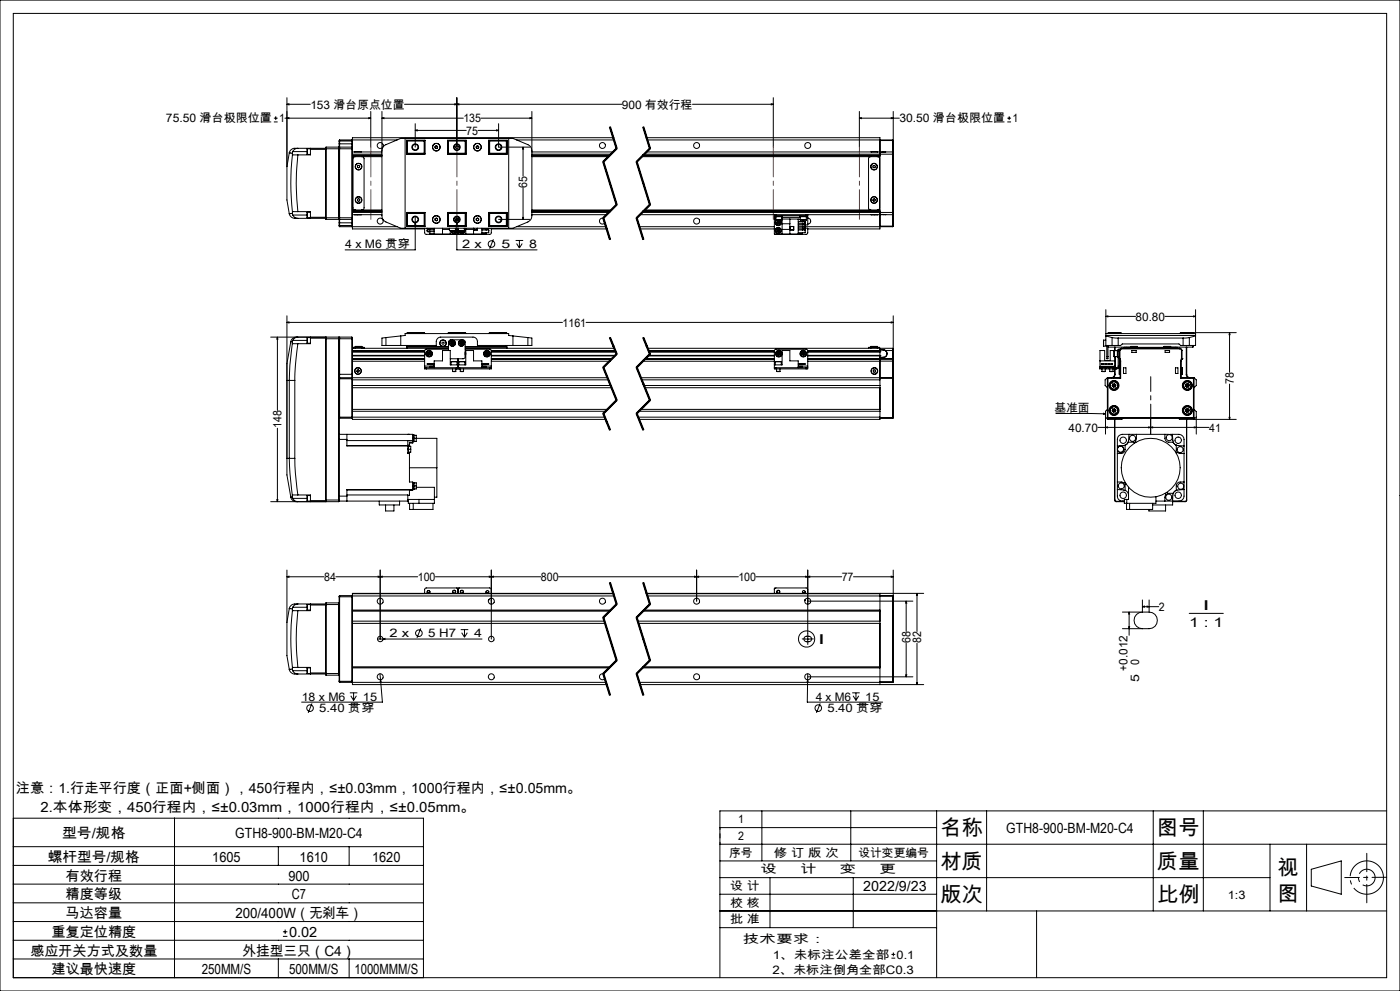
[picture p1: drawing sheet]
<svg xmlns="http://www.w3.org/2000/svg" width="420mm" height="297mm" viewBox="0 0 420 297" stroke-linecap="round" stroke-linejoin="round" font-family="sans-serif">
<g fill="none" stroke="#000" stroke-width=".3">
<path d="M0 0h420v297h-420zM4 4h412v289h-412zM82.2 36.5h1.1M82.2 35.4h1.1M82.7 34.9v1.1M85.5 35.4h25.7M86.1 31.3l.6-.2v.3zM86.1 29.3v20.6M86.1 31.3h7M86.1 35.4l.6-.1v.3zM110.6 35.3l.6 .1-.6 .2zM111.2 33.4v10.7"/>
<path d="M114.6 35.4l.6-.1v.3zM114.6 33.4v31.6l.3 .8 .9 .7 4.4 1.9h33.7l4.5-1.9 .6-.4 .4-.7 .2-.7v-31.3M114.6 35.4h24.4M121.4 31.3h65.1M124.6 39.1l.6-.2v.3zM124.6 37.1v7M124.6 39.1h15.3M136.5 31.1l.6 .2-.6 .1zM137.1 31.3l.6-.2v.3zM137.1 29.3v14.8M143.4 39.1h6.2M144.3 35.4h15.3"/>
<path d="M149 38.9l.6 .2-.6 .1zM149.6 37.1v7h9.3M159 35.3l.6 .1-.6 .2zM182.8 38.1l2 6.5M183 38.1l2 6.4-4 4 4 12.8-4 4 2 6.5M183.2 38l1 3.2M192.8 38.1l2 6.5M193 38.1l2 6.4-4 4 4 12.8-4 4 2 6.5M193.2 38l2 6.4M207.8 31.3h24.2M231.4 31.1l.6 .2-.6 .1zM232 29.3v14.8"/>
<path d="M257.8 35.4l.6-.1v.3zM257.8 35.4h12M257.8 33.4v10.7M267.4 35.3l.6 .1-.6 .2zM268 33.4v12.3M302.2 36.5h1.1M302.2 35.4h1.1M302.8 34.9v1.1M86.1 49.9v10l.7 4.2M86.8 45.8h.1M86.8 45.8l.9 .1M86.8 45.8l-.7 4.1"/>
<path d="M87.7 45.9v.5M87.7 46.4a75 75 0 0 0 0 17.1M87.7 46.4h1.7M87.8 45.4l-.1 .5M87.8 45.4h4.3M89.4 44.4h-.3a1.84 1.84 0 0 0-2.3 1.4M89.4 46.4a73.4 73.4 0 0 0 0 17M89.4 44.4a1.66 1.66 0 0 0-1.6 1M89.4 44.4h8.3M92.2 44.6h.1M92.1 45.4l.1 .9M92.1 44.7v.7"/>
<path d="M92.2 45.4v.9M92.2 44.6v.8M92.2 44.6h.9M92.2 46.3h.9M93.1 44.4v.4M93.1 44.8v1.6h-3.7M93.1 44.8h4.6M97.7 44.8v20.3M97.7 44.6h8M97.8 44.1l-.1 .7M97.8 44.1v21.7M97.8 44.1h3.8"/>
<path d="M101.6 44.1v21.7M101.6 44.1l.1 .1M101.7 44.2v21.5M101.7 43.1v1.1M101.7 42.3h4M101.7 43.1h4M101.9 44.1v21.7M101.9 41.9v2.2M101.9 44.1h3.7M101.9 41.9l-.2 1.2M101.9 41.9h3.7M101.9 44.1l-.2 .2"/>
<path d="M105.6 44.1v21.7M105.6 41.9v2.2M105.6 44.1l.1 .2M105.6 41.9l.1 .2M105.7 44.3v.3M105.7 44.6v20.7M105.7 47h8.9M105.7 45.5h8.9M105.7 46.6h8.9M105.7 41.9h13.4M105.7 46.2h8.9M106.4 45.5h.1"/>
<path d="M106.4 45.5h1.9M106.6 47l-.5 .1-.2 .4v14.9l.2 .4 .5 .1M107.2 49.7l.4-.1 .3 .2v.4l-.4 .1-.3-.2zM107.3 59.7l.4-.2 .2 .3-.1 .4-.3 .1-.3-.3zM108.4 45.5h.1M108.5 47l.5 .1 .2 .4v14.9l-.2 .4-.5 .1M114.6 45.2l.3-1.1 .5-.6 4.8-2h33.7l4.8 2 .5 .6 .4 1.1M121.5 41.5v26.9M122 45.5h.1M122 42h5.5v4.2h-5.5zM122.1 42.3v3.9M122.1 42.3h5.1"/>
<path d="M122.2 42.1v4M122.2 42.1h5.3M122.2 42.1l-.1 .2M122.2 46.1h5.3M127.2 42.3l.2-.2v4l-.2-.2M127.2 45.9h-5.1l.1 .2M127.2 42.3v3.6M130.6 44.3l.3 .2M130.6 43.9v.4M130.9 43.7l.3 .2M130.9 43.7l-.3 .2M131.2 44.3l-.3 .2"/>
<path d="M131.2 43.9v.4M134.3 42h5.5v4.2h-5.5zM134.3 42.1h5.5M134.3 46.1h5.5M134.5 42.3v3.6M134.5 42.3l-.1-.2v4l.1-.2M134.5 42.3h5.1M134.5 45.9h5.1M139.6 42.3l.1-.2v4l-.1-.2M139.6 42.3v3.6M142.9 44.3l.3 .2M142.9 43.9v.4"/>
<path d="M143.2 43.7l.4 .2M143.2 43.7l-.3 .2M143.6 44.3l-.4 .2M143.6 43.9v.4M146.6 42h5.6v4.2h-5.6zM146.6 42.1h5.3M146.6 46.1h5.3M146.9 42.3v3.6M146.9 42.3l-.2-.2v4l.2-.2M146.9 42.3h5.1M146.9 45.9h5.1l-.1 .2M151.9 42.1v4"/>
<path d="M151.9 42.1l.1 .2M152 42.3v3.9M152 45.5h.2M152.6 41.5v26.9M155 41.9h29.2M156.9 44.1l.2 .6h-.3zM156.9 44.1v8.7M156.9 56.3v9.5M159.6 47h23M159.6 45.5h24.3M159.6 46.6h23.2M159.6 46.2h23.7"/>
<path d="M159.6 46.6h23.3M180.8 48.6l4 12.8M181.2 48.4l4 12.9M184 41.3h-78.3v3M184.2 41.2l1 3.2zM184.9 44.4l-4 4M185.1 44.6l-4 4M190.8 48.6l4 12.8M191.2 48.4l4 12.9M192.5 47h71.5M192.9 46.6h71.1M193.3 46.2h74.5"/>
<path d="M194 41.3h70v4.9M194 45.5h71M194.2 41.9h73.6M194.9 44.4l-4 4M195.1 44.6l-4 4M261.2 47l-.5 .1-.1 .4v14.9l.1 .4 .5 .1M261.3 45.5h2M261.9 49.7l.4-.1 .3 .2-.1 .4-.3 .1-.3-.2zM262 59.7l.4-.1 .2 .3-.1 .4h-.4l-.3-.3zM263.2 47l.5 .1 .2 .4v14.9l-.2 .4-.5 .1M264 46.2v17.5M264 42.1h3.8"/>
<path d="M265 45.6h-1v.6M265 45.5h.7M265 45.5v.1M265.7 45.5l-.7 .1M265.7 45.5h2.1M267.8 46.2h.2M267.8 45.5v.7M267.8 45.5l.2 .2M267.8 41.9v.2M267.8 42.1v3.4M267.8 46.2v17.5M268 45.7v.5"/>
<path d="M268 46.2v17.5M86.8 64.1a2.16 2.16 0 0 0 2.6 1.3M86.8 64.1h.1M87.7 64l.1 .4M87.7 64l-.9 .1M87.7 63.5v.5M87.8 64.4v.1a1.71 1.71 0 0 0 1.6 .9M87.8 64.4h4.3M89.4 63.4l-1.7 .1M89.4 63.4h3.7v1.7M89.4 65.4h8.3M92.1 64.4l.1 .9"/>
<path d="M92.2 63.6l-.1 .8M92.2 64.4v.9M92.2 63.6v.8M92.2 63.6h.9M92.2 65.3h.9M93.1 65.1v.3M93.1 65.1h4.6M97.7 65.1v.3M97.7 65.4l.1 .4M97.7 65.3h8M97.8 65.8h3.8M101.7 65.7v1.1"/>
<path d="M101.7 66.8l.2 1.1M101.7 65.7l-.1 .1M101.7 67.5h4M101.7 65.6l.2 .2M101.7 66.8h4M101.9 65.8v2.1M101.9 65.8h3.7M101.9 67.9h3.7M105.6 65.8v2.1M105.7 65.3v.3M105.7 65.6v3h21.7M105.7 62.9h8.9"/>
<path d="M105.7 63.2h8.9M105.7 64.3h8.9M105.7 67.9h13.4M105.7 63.7h8.9M105.7 63.3h8.9M105.7 65.6l-.1 .2M105.7 67.8l-.1 .1M106.4 64.3v.1M106.4 64.4h1.9M108.3 64.4h.1M122 64.3h.1M122 63.7h5.5v4.2h-5.5z"/>
<path d="M122.1 63.7v3.9M122.1 67.6h5.1M122.1 67.6l.1 .2M122.2 63.8v4M122.2 67.8h5.3M122.2 63.8l-.1 .1h5.1M122.2 63.8h5.3M124.6 66.6l.1 .6h-.3zM124.6 64.9v10h-21.1M127.2 63.9l.2-.1v4l-.2-.2M127.2 63.9v3.7M127.4 68.4v1.5l.4 .3h19.2l.4-.4v-1.4"/>
<path d="M128.2 68.9a.41 .41 0 0 1 .4-.3 .41 .41 0 0 1 .3 .3M128.2 68.4v.2h2M128.2 68.9v.5h2M128.2 68.9h2M128.3 69.4h.5M129 68.6v.3M129 69.4v.7h1.2M130.2 68.4v1.8M130.6 66l.3 .1M130.6 65.6v.4M130.9 65.4l.3 .2M130.9 65.4l-.3 .2"/>
<path d="M131.2 66l-.3 .1M131.2 65.6v.4M132.8 68.4v1.8M132.8 68.8h2M134.3 63.7h5.5v4.2h-5.5zM134.3 67.8h5.5M134.3 63.8h5.5M134.5 63.9v3.7M134.5 67.8v.1M134.5 63.9l-.1-.1v4l.1-.2M134.5 63.9h5.1M134.5 67.6h5.1"/>
<path d="M134.8 69.1h.1M134.8 69.1h1.8M134.8 68.4v.7M135.1 69.1v1.1M135.2 67.8v.1M135.8 69.1l.1 .3M135.9 69.4l.4 .2M136.2 69.1l-.3 .3M136.2 69.1l.1 .5M136.3 69.1l.4 .1M136.6 69.1h-1.7M136.6 68.4v.7"/>
<path d="M136.6 68.9l.1 .3M136.7 65.9h.2zM136.7 69.2l-.4 .4M136.8 68.4a.86 .86 0 0 1-.2 1.4 .86 .86 0 0 1-1.2-.7M136.8 66.1l-.1-.1 .2 .2M136.8 68.4a.9 .9 0 0 1-.2 1.5 .9 .9 0 0 1-1.3-.8M136.9 65.9h.1M136.9 65.4v.5M136.9 65.6h.5M137.1 66.6l.1 .6h-.3zM137.1 64.9v10h24M137.2 70.2h-.3"/>
<path d="M137.4 65.5v.5M137.4 68.4v1.8M137.5 69.1h.1M137.5 69.1h1.8M137.5 68.4v.7M137.7 70.2h.2M137.7 69.1l.1 .5M137.7 69.1l.2 .5M138.1 69.1v.3M138.1 69.4l.5 .2M138.5 69.1l-.4 .3M138.6 69.1v.5"/>
<path d="M138.6 69.1l.4 .2M138.9 67.8v.1M139 69.1v.2M139 69.3l-.4 .3M139.3 69.1h.1M139.3 68.5a.91 .91 0 0 1-.2 1.3 .91 .91 0 0 1-1.3-.2M139.3 68.6a.88 .88 0 0 1-.3 1.2 .88 .88 0 0 1-1.1-.2M139.3 68.4v.7M139.6 63.9l.1-.1v4.1M139.6 63.9v3.7M139.6 67.8v.1M139.6 67.6l.1 .2"/>
<path d="M139.7 68.4v1.8M139.7 68.8h2.4M142.1 68.4v1.8M142.1 68.4v.5h1.1v-.5M142.2 68.4v.5M142.9 66l.3 .1M142.9 65.6v.4M143.2 65.4l.4 .2M143.2 65.4l-.3 .2M143.6 66l-.4 .1M143.6 65.6v.4M144.6 68.4v1.8"/>
<path d="M144.6 68.9h2M145.8 68.6v.3a.41 .41 0 0 1 .4-.3 .41 .41 0 0 1 .4 .3M145.8 69.7v.4h-1.2M146.6 69v.2M146.6 63.7h5.6v4.2h-5.6zM146.6 68.4v.2h-2M146.6 68.9v.8h-2M146.6 67.8h5.3M146.6 63.8h5.3M146.9 63.9v3.7M146.9 63.9l-.2-.1v4l.2-.2M146.9 67.6h5.1"/>
<path d="M147.4 68.6h34.6M148 71.7l-1.1 2.8M149.6 65.8h9.3M151.9 63.8v4M151.9 63.8l.1 .1h-5.1M152 63.7v3.9M152 64.3h.2M152 67.6l-.1 .2M154.7 72.1h2.3M155 73l.8 1.3M155 67.9h26.8M155.8 72.1v2.2"/>
<path d="M156.7 73l-.9 1.3M156.8 65.2h.3l-.2 .6zM159.6 62.9h23.8M159.6 63.2h23.5M159.6 64.3h22.4M159.6 63.7h23.1M159.6 63.3h23.4M180.8 65.4l2 6.4M181 65.4a.89 .89 0 0 0-1.1 1.1 .89 .89 0 0 0 1.5 .3M181.2 65.3l2 6.4M184.9 61.2l-4 4M185.1 61.5l-4 4"/>
<path d="M190.8 65.4l2 6.4M191.2 65.3l2 6.4M191.8 67.9h40.5M192 64.3h40.8M192 68.6h40.3M192.7 63.7h75.1M193 63.3h71M193.1 63.2h70.9M193.4 62.9h70.6M194.9 61.2l-4 4M195.1 61.5l-4 4M232.3 64.7h.5"/>
<path d="M232.3 64.7v.5M232.3 65.2v5h9.6l.4-.4v-1.4h-.8M232.3 64.3v.4M232.3 65.6h.5M232.3 65.2h.5M232.6 70.2h.2M232.7 64.7v.2h1.9v-.2M232.8 65.9h.1M232.8 65.9h1.8M232.8 64.9v1M232.8 65.9h1.7M232.8 64.3v.4"/>
<path d="M232.8 64.3h9M232.8 64.7h9M233 66.8l.3 .4M233 68.9l.1 .5M233 68.9l.5 .2M233.1 65.9a.9 .9 0 0 0-.3 1.4 .9 .9 0 0 0 1.4 0 .9 .9 0 0 0-.3-1.4M233.1 69.4l.4 .2M233.2 65.9a.86 .86 0 0 0-.4 1.4 .86 .86 0 0 0 1.4 0 .86 .86 0 0 0-.4-1.4M233.2 66.3l-.2 .5M233.2 66.3l.3 .4M233.3 67.2h.5M233.4 68.6l-.4 .3"/>
<path d="M233.4 68.6l.5 .2M233.4 68.6l.1 1M233.5 69.1l-.4 .3M233.5 69.1l.4 .2M233.5 66.7l-.5 .1M233.5 66.7l-.2 .5M233.5 66.7l.3 .5M233.7 66.3h-.5M233.7 66.3l.3 .4M233.7 66.3l-.2 .4M233.9 68.8v.5M233.9 68.8l-.4 .3"/>
<path d="M233.9 69.3l-.4 .3M234 66.7l-.2 .5M234 66.7h-.5M234.5 65.9h.1M234.6 65.6h4.9v4.6M234.6 64.9v1M234.6 65.2h5.5M234.6 65.6v4.6M234.6 67.1h2.4M234.6 68.8h2.4M237 65.6v4.6M237 67.9h1.1v1h-1.1z"/>
<path d="M237.1 67.9v1M239.5 66.4h2v.5M239.5 67.2h2v.5h-2M239.5 68.1h2v.5h-2M239.5 68.9h2M239.5 66.9h2M239.5 65.7h.6M240 64.7v.2h2v-.2M240.1 65.9h.1M240.1 64.9v1M240.1 65.9h1.8M240.7 68.6l.1 .3a.41 .41 0 0 1 .4-.3 .41 .41 0 0 1 .3 .3"/>
<path d="M240.7 65.9v.5M240.7 67.7v.4M240.7 69.7v.4h-1.2M240.7 67.9h27.1M240.9 66.4h.5M241.5 66.9l-.3 .3-.4-.3-.1 .3M241.5 66.6v.2M241.5 69v.2M241.5 68.9v.8h-2M241.8 64.7h.5M241.8 64.3h.5M241.8 64.3v.4"/>
<path d="M241.9 65.9h.1M241.9 64.9v1M241.9 65.2h.4M242.3 64.3h22.7M242.3 65.4a.9 .9 0 0 1 .9 .9 .9 .9 0 0 1-.9 .9M242.3 64.7v.5M242.3 64.3v.4M242.3 65.2v2.2h-.8M261.3 64.3h2M264 63.7v4.9h-21.7M264 63.7v.6h1M264 67.8h3.8"/>
<path d="M265 64.3h.7M265 64.3h.1M265.7 64.3h2.1M267.8 63.7h.2M267.8 63.7v.6M267.8 67.8h.2M267.8 67.8v.1M267.8 64.3v3.5M268 63.7v.5M268 64.2l-.2 .1M268 67.8l-.2 .1M268 64.2v3.6"/>
<path d="M86.1 96.6l.6-.1v.3zM86.1 94.6v42.8M86.1 96.6h82.6M122.1 99.9h5.3M122.1 99.9v.1M122.2 99.7h5l.2 .2M122.2 99.7v.3M122.2 99.7l-.1 .2M127.4 99.9v.1M134.4 99.9l.1-.2h5.1l.1 .2M134.4 99.9h5.3M134.4 99.9v.1"/>
<path d="M139.7 99.9v.1M146.7 99.9h5.3M146.7 99.9v.1M151.9 99.7h-5l-.2 .2M151.9 99.7v.3M151.9 99.7l.1 .2M152 99.9v.1M175.8 96.6h92.2M267.4 96.5l.6 .1-.6 .2zM268 94.6v12.9M331.8 94.8l.6-.1v.3zM331.8 92.8v10.7h1.8"/>
<path d="M331.8 94.8h8.9M331.8 100h26.9M332.4 99.9h4M332.4 99.9v.1M332.5 99.7h3.7M332.5 99.7l-.1 .2M332.5 99.7v.3M336.2 99.7v.3M336.2 99.7l.2 .2M336.4 99.9v.1M349.5 94.8h9.2M354 99.9h4"/>
<path d="M354 99.9v.1M354.2 99.7v.3M354.2 99.7l-.2 .2M358 99.9l-.1-.2v.3M358 99.9v.1M358.1 94.7l.6 .1-.6 .2zM358.7 92.8v10.7h-1.9M368.9 99.7l.1 .6h-.3zM368.9 99.7v11.9M370.9 99.7h-16.7M81.2 101h20.4M83.2 101v22"/>
<path d="M83.2 101l.2 .6h-.4zM86.8 114h1.6M86.8 114v23.4M87.2 102.4l-1.1 6.6v5h.7M87.2 102.4h.5M87.7 102.9l-.7 6.6-.2 4.5M87.7 102.9l1.7 .1M87.7 102.4v.5M87.8 102l.7-.8 .9-.2a1.8 1.8 0 0 0-2.2 1.4M87.8 102l-.1 .4M87.8 102h4.3M88.4 114v23.4"/>
<path d="M89.4 103l-.8 6.6-.2 4.4M92.2 101.2v1.7M92.2 101.2h.9M92.2 102.9h.9M93.1 101v.3M93.1 101.3v1.7h-3.7M93.1 101.3h4.6M97.7 101v.1M97.7 101.1v49.1M97.7 101.1v.4M97.7 101.5h8M97.7 101.5v48.4"/>
<path d="M101.6 101v49.4M101.6 101l.1 .1M101.7 101.1v12.2M101.7 113.3v36.6M101.7 113.6h4M101.7 112.2h4M101.9 101v12.2M101.9 101h3.7M101.9 113.2h3.7M101.9 113.2v12.1M101.9 113.2l-.2 .1M101.9 101l-.2 .2"/>
<path d="M105.6 101v12.2M105.6 101l.1 .5M105.6 113.2v12.1M105.6 113.2l.1 .1M105.7 112.2v1M105.7 113.2v12.5h76M105.7 113.8h76.8M105.7 115.5h77.5M105.7 113.2h76.5M105.7 116.2h77.7M105.7 104.4h28.8M105.7 105.4h21.7"/>
<path d="M105.7 106.6h21.7M105.7 105.5h21.7M105.7 106.5h21.7M105.7 105.1h21.7M105.7 107.5h21.7M105.7 107.7h21.7M105.7 105.3h21.7M105.7 108.3h21.7M105.7 101.5v10.7M106.6 103.9h1.9M106.6 104.1h-.7v.3M106.6 104.1h1.9"/>
<path d="M106.6 103.9v.5M107.1 110.9l.4-.1 .3 .3-.1 .4h-.4l-.3-.2zM108.5 104.1h.7v.3M108.5 103.9v.5M115.8 103.5h15.1v-1.1a1.39 1.39 0 0 1 1.3-1.4h9.7a1.33 1.33 0 0 1 1.3 1.4v1.1h15.2M115.8 101.2l-1.2 .1v2.2h1.2M115.8 101.2v2.3M120.2 100.7v2.8M122.1 103.5v.9M122.2 103.9l-.1 .1h12.4M122.2 103.9h12.3M122.2 103.5v.4"/>
<path d="M127.4 110.2v.4h.5M127.4 110.2h.5M127.4 109.7v.5M127.4 109.7h2.8M127.9 110.2h9M127.9 110.6h9M127.9 110.2v.4M128.2 106.1l.4 .4M128.4 105.6l-.2 .5M128.4 105.6l.3 .4M128.7 106l-.5 .1M128.7 106l-.1 .5"/>
<path d="M128.7 106l.4 .4M128.9 105.5l-.5 .1M128.9 105.5l.3 .4M128.9 105.5l-.2 .5M129.1 106.4l-.5 .1M129.2 105.9l-.1 .5M129.2 105.9l-.5 .1M130.2 110.2v-2h2.6v-3.1h2.3v4.3h4.6v-4.3h2.4v3.1h2.5v2M130.2 109.8h-1.2v.2h1.2M130.2 109h-2l2 .1M134.5 104.7l-7 .1-.1 4.9M134.5 105.1v-2.6l.5-.6 3.9-.1 .6 .5v4.9l-.5 .3h-3.9"/>
<path d="M135.2 102.9h.5M135.2 102.9l.3 .4M135.3 108.4h1.8M135.3 108.4v1M135.5 102.4l-.3 .5M135.5 102.4l.2 .5M135.5 103.3h.5M135.7 111.3h1M135.7 110.6v.7M135.7 102.9l.3 .4M135.7 102.9l-.2 .4M136 102.4l.2 .4"/>
<path d="M136 102.4h-.5M136 102.4l-.3 .5M136.2 102.8l-.2 .5M136.2 102.8l-.5 .1M136.7 110.6v.7M136.9 110.2h1M136.9 110.6h.5M136.9 110.2v.4M137.1 108.4h.1M137.1 108.4h-1.8M137.1 108.4v1M137.4 110.6h.5"/>
<path d="M137.4 107.5v3.1M137.7 108.4h.1M137.7 108.4v1M137.9 108.4h-.2M137.9 108.4h1.5M137.9 110.2h9M137.9 110.6h9M137.9 102.9h.5M137.9 110.2v.4M137.9 102.9l.3 .4M138.1 111.3h1M138.1 110.6v.7"/>
<path d="M138.1 102.4l-.2 .5M138.1 102.4l.6 .9M138.2 103.3h.5M138.4 102.9l-.2 .4M138.6 102.4l.3 .4M138.6 102.4h-.5M138.6 102.4l-.2 .5M138.9 102.8l-.2 .5M138.9 102.8l-.5 .1M139.1 110.6v.7M139.4 108.4h.1M139.5 108.4v1"/>
<path d="M139.6 105.4l.1 .5-.1 .6M139.6 104.7h7.6l.2 .4v4.6M139.6 105.7v.6M139.6 105.8v.4M139.6 104.4h44.7M139.6 103.9h12.3M144.6 109.8h1.2v.2h-1.2M144.6 109h2l-2 .1M144.6 109.7h2.8M145.6 105.8l.1 .5M145.6 105.8l.5 .2M145.7 106.3l.4 .2"/>
<path d="M146 105.5l-.4 .3M146 105.5l.5 .2M146 105.5l.1 .5M146.1 106l-.4 .3M146.1 106v.5M146.1 106l.4 .2M146.5 105.7v.5M146.5 105.7l-.4 .3M146.5 106.2l-.4 .3M146.9 110.2h.5M146.9 110.2v.4M147.4 110.2v.4h-.5"/>
<path d="M147.4 109.7v.5M147.4 105.4h37.3M147.4 106.6h37.1M147.4 105.5h37.3M147.4 106.5h37.2M147.4 105.1h37.1M147.4 107.5h36.2M147.4 107.7h36M147.4 105.3h37.2M147.4 108.3h35.4M151.9 103.9l.1 .1h-12.4M151.9 103.5v.4"/>
<path d="M152 103.5v.9M153.9 100.7l-1.3-.2v-.5h-31.1v.5l-5.7 .7M153.9 100.7v2.8M153.9 100.7l4.5 .5M158.4 101.2l1.2 .1v2.2h-1.2M158.4 101.2v2.3M180.8 110.2l4 9.8M181.2 110l4 9.9M182.8 101.3l2 4.9M183 101.2l2 4.9-4 4 4 9.8-4 4 2 4.9M183.2 101.1l1 2.5M184.2 103.6l1 2.4z"/>
<path d="M184.9 106l-4 4M184.9 119.8l-4 4M185.1 106.2l-4 4M190.8 110.2l4 9.8M191.2 110l4 9.9M192.2 113.2h75.6M192.5 113.8h71.5M192.8 101.3l2 4.9M192.8 108.3h39.5M193 101.2l2 4.9-4 4 4 9.8-4 4 2 4.9M193.2 101.1l2 4.9M193.2 115.5h70.8"/>
<path d="M193.4 107.7h38.9M193.4 116.2h70.6M193.6 107.5h38.7M194.3 104.4h73.5M194.5 106.6h37.8M194.5 105.1h37.8M194.6 106.5h37.7M194.7 105.4h37.6M194.7 105.3h37.6M194.7 105.5h37.6M194.9 106l-4 4M194.9 119.8l-4 4"/>
<path d="M195.1 106.2l-4 4M232.3 110.2h.5M232.3 109.4h2.3v-4.3h2.4v3.1h2.5v2M232.6 108.4h1.8M232.6 108.4v1M232.8 110.2v.4M232.8 110.2h9M232.8 110.6h9M233 111.3h1M233 110.6v.7M233.2 106.2l.4 .3M233.3 105.7l-.1 .5"/>
<path d="M233.3 105.7l.3 .3M233.6 106l-.4 .2M233.6 106v.5M233.6 106l.5 .3M233.7 105.5l-.4 .2M233.7 105.5l.4 .3M233.7 105.5l-.1 .5M234 110.6v.7M234.1 106.3l-.5 .2M234.1 105.8v.5M234.1 105.8l-.5 .2M234.4 108.4h.1"/>
<path d="M234.4 108.4h-1.8M234.4 108.4v1M239.5 109.8h1.2v.2h-1.2M239.5 109h2l-2 .1M239.5 109.7h2.8M240.5 105.8l.1 .5M240.5 105.8l.5 .2M240.6 106.3l.4 .2M240.9 105.5l-.4 .3M240.9 105.5l.5 .2M240.9 105.5l.1 .5M241 106l-.4 .3"/>
<path d="M241 106v.5M241 106l.4 .2M241.4 105.7v.5M241.4 105.7l-.4 .3M241.4 106.2l-.4 .3M241.8 110.2h.5M241.8 110.2v.4M242.3 105.1h21.7M242.3 105.3l21.7 .1M242.3 109.7v-4.6l-.2-.4h-9.4l-.4 .5v5.4h.5M242.3 110.2v.4h-.5M242.3 109.7v.5"/>
<path d="M242.3 105.4h21.7M242.3 106.6h21.7M242.3 105.5h21.7M242.3 106.5h21.7M242.3 107.5h25.5M261.2 103.9h2M261.2 103.9v.5M261.3 104.1h1.9M262.1 110.8l.4 .1 .2 .3-.2 .3h-.4l-.2-.3zM263.2 104.1h.7v.3M263.2 104.1h-2.6v.3M263.2 103.9v.5"/>
<path d="M264 106.6h-21.7M264 105.1v2.6M264 107.7v.6h-21.7M264 105.4h.1M264 106.6h.1M264 107.7v.5M264 108.2v17.5h-72.3M264 113.3h3.8M264 107.2h1M264 107.1h1M264 108.2h3.8M264 104.9h1"/>
<path d="M265 104.8h-1v-.4v.7M265 104.9l.6 .2M265 104.8l.7 .3M265 104.8v.1M265 107.1v.1M265.6 105.1a1.09 1.09 0 0 1 .4 1.2 1.09 1.09 0 0 1-1 .8M265.7 105.1a1.19 1.19 0 0 1 .4 1.3 1.19 1.19 0 0 1-1.1 .8M265.7 105.1h2.1M265.7 105.1h-.1M267.8 113.2v.1M267.8 104.4v.7M267.8 107.5h.2"/>
<path d="M267.8 107.5v.2M267.8 108.2h.2M267.8 107.7v.5M267.8 105.1v2.4M267.8 108.2v5M267.8 113.3v11.9M267.8 107.7h-25.5M268 107.6l-.2 .1M268 107.5v.1M268 107.6v.6M268 108.2v17M330 108.2h4.5"/>
<path d="M330.1 109.8h4.3v.2h-4.3zM330.4 109l.8 .1zM330.4 110.2h-.5v.4h.5M330.4 110.2h4.6M330.4 110.6h1.4M330.4 110.2v.4M330.6 111.3h1M330.6 110.6v.7M331 103.7h.1M331 103.6v.1M331.1 101.9l-.1 1.7M331.1 101.9v1.7"/>
<path d="M331.1 103.7h.9M331.1 101.9h.7M331.1 103.6v.1M331.6 109l.5 .1zM331.6 110.6v.7M331.8 110.6h.9M331.8 110.2v.4M331.8 100.5h26.9M331.8 100.7l1.8 .5M332 106.9v.6h.4v-.6M332 106.9h.4M332 103.5v3.4"/>
<path d="M332.2 113.3h.2M332.2 113.3v11.9M332.4 113.3h3.8M332.4 103.5v3.4M332.4 113.3v11.9M332.4 103.9l.1 .1M332.4 109l.5 .1zM332.5 104h6.7M332.5 103.5v.5M332.7 110.6h2.3M332.7 110.2v.4M332.9 111.3h1"/>
<path d="M332.9 110.6v.7M333.3 109l.5 .1zM333.6 103.5h1.9M333.6 101.2l1.9 .1M333.6 101.2v2.3M333.7 115.6l.3 .5M333.8 115.1l-.1 .5M333.8 115.1l.4 .4M333.9 110.6v.7M334.2 105.1v1.8zM334.2 106.9h.1M334.2 106.9h1"/>
<path d="M334.2 115.5l-.2 .6M334.2 115.5l.4 .5M334.2 115.5l-.5 .1M334.4 112.2a1.02 1.02 0 0 1-1 1M334.4 112.2h.1M334.4 104v1.1M334.4 110.6v1.6M334.4 115l.4 .4M334.4 115l-.6 .1M334.4 115l-.2 .5M334.5 105.1h.1M334.5 106.9v3.3"/>
<path d="M334.5 112.2l-.5 1M334.5 104v1.1M334.5 110.6v1.6M334.6 116l-.6 .1M334.8 115.4l-.2 .6M334.8 115.4l-.6 .1M335 110.2v.4M335.2 105.1h-2.1v3h-1.7v-3h-1.4v5.1M335.5 105h-.3v2h.3M335.5 109.7l-.5 .5M335.5 109.7h.3M335.5 101.3h19.4"/>
<path d="M335.5 103.5h.7l.5-.4h17l.5 .4h.7M335.5 105.2h.3M335.5 101.3v2.2M335.5 105.2v4.5M335.8 110.2v2M335.8 110.2h.1M335.8 107.5l.1 .2M335.8 107.5h.1M335.8 109.7a.84 .84 0 0 1-.8 .9M335.8 105.1v-.4h-.3v.5M335.8 107.5h.2M335.8 105.1h.2"/>
<path d="M335.8 110.2h.2M335.8 112.2h.2M335.8 105.1v4.6M335.9 107.7l.1 .6M335.9 107.7l.1 .5M336 110.2h.1M336 107.5v.1M336 107.6l.2 .6M336 107.6l-.1 .1M336 110.2v2M336 105.1v2.4M336 112.1v.1"/>
<path d="M336 108.2h.2M336 113.2l.2 .1M336 113.2h-3.8l-.7 .6v1.7l.7 .7M336 108.2v5M336.2 108.2v5.1M336.5 104.4v.2M336.5 104.6l-.5 .5M336.5 104.4l-.4 .1-.3 .6M336.5 104.4h17.4M336.5 104.6h17.4M337 110.2h.8v1.7h-.8zM337.9 104.1h-.7v.3"/>
<path d="M337.9 104.1h14.6M337.9 104.1v.3M339.2 104l.1 .1M339.2 103.9h2M339.2 104h2M339.2 103.9v.2M339.5 105.1h1.4v.5h-1.4zM341.2 104v.1M341.2 103.9v.1M349.2 104l.1 .1M349.2 103.9h2M349.2 104h2"/>
<path d="M349.2 103.9v.1M349.5 105.1h1.4v.5h-1.4zM351.2 104v.1M351.2 104h6.7M351.2 103.9v.2M352.5 104.1h.7v.3M352.5 104.1v.3M352.6 110.2h.8v1.7h-.8zM353.9 104.6l.5 .5M353.9 104.4v.2M353.9 104.4l.5 .2 .2 .5M354.2 108.2h.2"/>
<path d="M354.2 113.3h3.8M354.2 108.2v5.1M354.4 112.1v.1M354.4 113.2l-.2 .1M354.4 113.2h3.8l.7 .6v1.7l-.7 .7M354.4 108.2v5M354.4 107.6l.1 .1M354.4 107.6l-.2 .6M354.4 110.2h.1M354.4 107.5v.1M354.4 107.5h.2M354.4 105.1h.2"/>
<path d="M354.4 110.2v2M354.4 110.2h.2M354.4 112.2h.2M354.4 105.1v2.4M354.5 107.7l-.1 .6M354.5 107.7l-.1 .5M354.6 110.2v2M354.6 107.5h.1M354.6 107.5l-.1 .2M354.6 105.1v2.4M354.9 103.5h1.9M354.9 101.3v2.2"/>
<path d="M355.6 115.6l.4 .5M355.8 115.1l-.2 .5M355.8 115.1l.8 .9M355.9 112.2l.2 .7 .3 .3M355.9 112.2h.1M355.9 104v8.2M356 112.2a1.09 1.09 0 0 0 1 1M356 104v8.2M356.2 115.5l-.2 .6M356.2 115.5l-.6 .1M356.4 115l.4 .4M356.4 115l-.6 .1"/>
<path d="M356.4 115l-.2 .5M356.6 116l-.6 .1M356.8 115.4l-.2 .6M356.8 115.4l-.6 .1M356.8 101.2l-1.9 .1M356.8 101.2v2.3M357.9 103.5v.5M358 113.3h.2M358 103.5l-.1 .5M358 113.3v11.9M358.2 113.3v11.9M358.7 100.7l-1.9 .5"/>
<path d="M368.9 115.1v10.6M83.2 128.3v22.1M86.1 137.4v4.9l1.1 6.7M86.1 137.4h.7M86.8 137.4h1.6M86.8 137.4l.2 4.5 .7 6.6M88.4 137.4l.2 4.4 .8 6.5M101.7 125h4M101.7 130.2h2.4M101.7 131.7h2.4M101.7 125.2l.2 .1M101.9 125.3h3.7"/>
<path d="M104.1 131.7v2h18.5v1.9h-.3M104.1 130.2v1.5M104.1 130.2h19.7v2.6h-1M104.1 133.5h18.2M104.1 132h19.7M105.7 122.7h76.5M105.7 123.3h76M105.7 125h75.7M105.7 125.2l-.1 .1M122.3 133.5v1.2M122.3 134.7v1.2h.5M122.3 132h.1"/>
<path d="M122.3 132v1.5M122.3 130.2h.3M122.3 134.7h.9M122.3 133.4h.5M122.6 133.7h.6v1M122.6 130.2h.1M122.8 135.5v.4M122.8 135.9v8.6h1v2.2M122.8 133.4v.3M123.2 134.7v.8h-.6M123.8 131.4h7.3v8.8M123.8 132.5h-1v.9"/>
<path d="M123.8 130.3l.4 .1v2h-.4M124 130.3v2.1M124.2 130.5h.7v1.8h-.7M180.8 124l2 4.9M181.2 123.9l2 4.9M185.1 120.1l-4 4M190.8 124l2 4.9M191.2 123.9l2 4.9M191.4 125h72.6M191.7 123.3h72.3M192.2 122.7h71.8M195.1 120.1l-4 4"/>
<path d="M264 125.2h3.8M264 125.3h3.8M267.8 125.2v.1M267.8 125.2h.2M268 125.2l-.2 .1M316.8 123.9l14.8 .1M329.4 128.1h33.3M331 123.9l.6 .1-.6 .2zM331.6 128.1l.6-.2v.3zM331.6 125l.7 .7h4.3l.3-.4M332.2 125.2h.2M332.2 125.2l.2 .1"/>
<path d="M332.2 122.7l-.6 .6v6.8M332.4 125.2v.1M332.4 125.2h25.6M332.4 125.3h25.6M333.7 123.2l.3 .4M333.8 122.6l-.1 .6M333.8 122.6l.4 .4M334.2 123l-.2 .6M334.2 123l.4 .4M334.2 123l-.5 .2M334.4 125.7v24.2M334.4 122.5l.4 .4"/>
<path d="M334.4 122.5l-.6 .1M334.4 122.5l-.2 .5M334.5 125.7v24.2M334.6 123.4l-.6 .2M334.8 122.9l-.2 .5M334.8 122.9l-.6 .1M335.2 134.8v13.9a1.58 1.58 0 0 0 2.1 1.5M338.5 132.5l-1 .9v1.4a1.21 1.21 0 0 1-1.1 1.1h-1.2M338.5 132.5a3.1 3.1 0 0 1-3.1 1.2h-.2M338.5 132.5h1.7l.2 .3M338.7 130.2l-.2 2.3M340.9 130.2v1.4l-.3 .6 .2 .3"/>
<path d="M344.6 127.9l.6 .2-.6 .1zM345.2 128.1l.6-.2v.3zM345.2 125.6v4.5M349.5 130.2v1.2a1.21 1.21 0 0 0 1.1 1.1h1.4M350.6 130.2h-13.9a1.51 1.51 0 0 0-1.5 1.5v2.8M350.9 130.2h2.8a1.57 1.57 0 0 1 1.5 1.5v13.9M351.7 130.2l.3 2.3M352 132.5l.9 .9M352 132.5l.2 .4M352.5 133.2l.4 .2M352.8 135.8l.4-.2 .6 .3h1.4M352.9 133.4v1.8l-.3 .2"/>
<path d="M352.9 133.4l2.3 .3M353.6 125.3l.3 .4h17M355.6 123.2l.4 .4M355.8 122.6l-.2 .6M355.8 122.6l.8 .8M356 125.7v24.2M356.2 123l-.2 .6M356.2 123l-.6 .2M356.4 122.5l.4 .4M356.4 122.5l-.6 .1M356.4 122.5l-.2 .5M356.6 123.4l-.6 .2"/>
<path d="M356.8 122.9l-.2 .5M356.8 122.9l-.6 .1M358 125.2h.2M358 125.2v.1M358.2 125.2l-.2 .1M358.2 122.7l.7 .7v6.7M358.3 127.9l.6 .2-.6 .1zM358.9 125l-.7 .7M368.7 125.1h.3l-.1 .6zM81.2 150.4h20.4M83 149.8h.4l-.2 .6zM87.2 149a1.8 1.8 0 0 0 2.2 1.4l-.9-.3-.7-.7"/>
<path d="M87.7 148.5v.4M87.7 148.9l.1 .5M87.7 148.9l-.5 .1M87.8 149.4h4.3M89.4 148.3l-1.7 .2M89.4 148.3h3.7v1.7M92.1 150.1h.1M92.2 148.5l-.1 1.6M92.2 148.5v1.7M92.2 148.5h.9M92.2 150.2h.9M93.1 150v.4"/>
<path d="M93.1 150h4.6M97.7 150.2v.2M97.7 149.9v.3M97.7 149.9h4M101.7 149.9l-.1 .5M101.7 148.7h2.4M104.1 148.7v1.5M104.1 148.3l18.2 .1M113.8 150.2v1.1h6.1v-1.1M115.7 151.3v1.8h2.5v-1.8M122.3 150.2h.2M122.3 148.4v1.8"/>
<path d="M122.3 149.7h8M122.8 140.2h8.3M122.9 150.8v1.9h7v-1.9M123.8 146.7l-19.7 .2M123.8 144.6h.4v2h-.4M123.8 147h-1v1.4h-.5M123.8 146.7h-19.7v2M123.8 145.6h1.1M124 150.8v1.9M124 144.6v2M124.2 144.7h.7v.9M124.9 145.6v.9h-.7"/>
<path d="M124.9 146h5.4v4.8h-7.8v-.6h-20.8M125.7 149.7v1.1M131.1 140.2v8.8h-.8M334.4 149.9l.5 .5M334.4 149.9h.1M334.5 149.9l.4 .3M334.9 150.4h2.4M334.9 150.2h2.4M334.9 150.2v.2M335.2 144.5h1.5l.5 .3 .3-.2M335.2 146.7l2.3 .3M337.5 147a1.55 1.55 0 0 1 1.1 1.4"/>
<path d="M337.8 145l-.3 .2v1.8M338 150.8v1.9h7.8v-1.9M338 149.7v1.1M338.6 146v3.7h-1.3v1.1h9.5v-1.9M338.9 150.8v1.9M349.6 147.8l.2 .4-.3 .6v1.4M349.7 151.3v1.8h-5v-.4M350.1 147.6l.1 .2h1.8M351.8 150.4h3.7M351.8 150.2h3.7M351.8 149.1v2.2h-6M352 147.8l-.3 2.4"/>
<path d="M352.1 147.5l-.1 .4M352.9 147l-.9 .8M352.9 147l-.4 .1M355.2 144.5h-1.2a1.14 1.14 0 0 0-1.1 1.1v1.4M355.2 146.7l-2.3 .3M355.2 145.9v2.8a1.51 1.51 0 0 1-1.5 1.5h-6.9M355.5 150.2v.2M356 149.9l-.5 .3M356 149.9h.1M356 149.9l-.5 .5M86.1 172.9l.6-.2v.3zM86.1 170.8v15.7"/>
<path d="M86.1 172.9h11.1M100.8 172.9h24.5M101.7 178.9h4M101.9 178.5l-.2 2.3M101.9 178.5v26M101.9 178.5h3.7M105.6 178.5v26M105.6 178.5l.1 .2M105.7 178.6h78.5M105.7 177.9h78.3M113.5 172.7l.6 .2-.6 .1zM114.1 172.9l.6-.2v.3z"/>
<path d="M114.1 170.8v20.7M128.2 177.3v.2M128.2 177.5h.7M128.3 177h.5M129 177.3v.2M136.1 177.8a.5 .5 0 0 1-.3-.7 .5 .5 0 0 1 .8 0 .5 .5 0 0 1-.2 .7M137.2 176.3h.5M137.4 176.3v1.5M138.4 177.8a.5 .5 0 0 1-.2-.7 .5 .5 0 0 1 .8 0 .5 .5 0 0 1-.3 .7M145.8 177.3v.2M145.8 177.5h.8M146.6 179.8l-.1 .2"/>
<path d="M146.6 177.3v.2M146.8 172.7l.6 .2-.6 .1zM147.4 176.7l-.4-.5h-9.2l-.4 .5-.4-.5h-9.2l-.4 .3v1.3M147.4 172.9l.6-.2v.3zM147.4 170.8v20.7M162.2 172.9h-31.6M167.6 172.9h53.9M182.8 174.7l2 6.4M183 174.6l2 6.5-4 4 4 12.8-4 4 2 6.4M183.2 174.6l1 3.2M184 177.8h-78.3v27.4h76.3M184.2 177.8l1 3.2z"/>
<path d="M192.8 174.7l2 6.4M193 174.6l2 6.5-4 4 4 12.8-4 4 2 6.4M193.2 174.6l2 6.4M194 177.9h70M194.2 178.6h69.8M208.4 172.7l.6 .2-.6 .1zM209 170.8v9.4M209 172.9l.6-.2v.3zM232.3 176.7l.4-.5h9.2l.4 .5M232.6 176.3h-.3v1.5M233.3 177.8a.5 .5 0 0 1-.2-.7 .5 .5 0 0 1 .8 0 .5 .5 0 0 1-.3 .7M240.7 177.3v.2"/>
<path d="M240.8 177.5h.7M241.5 179.8l-.1 .2M241.5 177.3v.2M241.7 172.7l.6 .2-.6 .1zM242.3 172.9l.6-.2v.3zM242.3 170.8v19M252.5 172.9h-25.7M256 172.9h12M264 177.8v27.4M264 178.7h3.8M264 178.5h3.8M267.4 172.7l.6 .2-.6 .1z"/>
<path d="M267.8 178.5v.2M267.8 178.7v25.6M268 170.8v33.5M275.1 177.8l.1 .6h-.2zM275.1 177.8v11.5M277.1 177.8h-83.1M342.7 179.8v3.6a2.49 2.49 0 0 0-2.5 2.5 2.49 2.49 0 0 0 2.5 2.5M344.7 179.8v3.6M86.1 186.5v10l.7 4.1M86.8 182.4h.1M86.8 182.4l.9 .1M86.8 182.4l-.7 4.1"/>
<path d="M87.7 182.5v.4M87.7 182.9l1.7 .1M87.7 182.9a75 75 0 0 0 0 17.2M87.8 182l-.1 .5M87.8 182h4.3M89.4 181h-.3a1.92 1.92 0 0 0-2.3 1.4M89.4 183a76.3 76.3 0 0 0 0 17M89.4 181a1.76 1.76 0 0 0-1.6 1M89.4 181h8.3M92.1 182l.1 .8M92.2 181.2l-.1 .8M92.2 182v.8"/>
<path d="M92.2 181.2v.8M92.2 182.8h.9M92.2 181.2h.9M93.1 181v.3M93.1 181.3v1.7h-3.7M93.1 181.3h4.6M97.7 181.3v20.4M97.7 181.2h4M97.8 180.7l-.1 .6M97.8 180.7v21.6M97.8 180.7h3.8M101.6 180.7v21.6"/>
<path d="M101.6 180.7l.1 .1M101.7 180.8v.4M101.7 181.2v20.7M105.7 186.8h.1M105.7 199.8h77.4M105.7 182.8h77.5M105.7 183.2h77.2M105.7 186.8h75.8M113.2 191.5h31.4M114.9 191.5l.6-.2v.4zM126.2 188.3l-1.1 2.9M138.2 188.7h2.3"/>
<path d="M138.5 189.6l.8 1.4M139.3 188.7v2.3M140.2 189.6l-.9 1.4M180.8 185.1l4 12.9M181.2 185l4 12.9M181.3 186.2h-75.6M184.9 180.9l-4 4M184.9 197.8l-4 4M185.1 181.2l-4 4M185.1 198l-4 4M190.8 185.1l4 12.9M191.2 185l4 12.9"/>
<path d="M191.3 186.2h72.7M191.5 186.8h72.5M192.9 183.2h71.1M193.1 199.8h70.9M193.2 182.8h70.8M194.9 180.9l-4 4M194.9 197.8l-4 4M195.1 181.2l-4 4M195.1 198l-4 4M241.4 190.9l.6-.2a1.18 1.18 0 0 1 1.4 .5 .81 .81 0 0 1-.8 1.1h-.9a.82 .82 0 0 1-.3-1.4zM241.5 191.5h1.6M242.3 190.7v1.6"/>
<path d="M242.3 180.2h31.6M271.9 180.2l.1 .6h-.3zM271.9 180.2v9.1M271.9 192.8v10M275.1 192.8v12.4M336.7 183.4h8M338.6 187.8h.3l-.2 .6zM338.7 183.4v7M338.7 183.4l.2 .6h-.3zM342.7 181.8l.6-.2v.4zM342.7 181.8h4.9M344.1 181.6l.6 .2-.6 .2z"/>
<path d="M344.7 183.4a2.49 2.49 0 0 1 2.5 2.5 2.49 2.49 0 0 1-2.5 2.5h-8M356.8 183.8h10.2M86.8 200.6a1.99 1.99 0 0 0 2.6 1.4M86.8 200.6h.1M87.7 200.5l.1 .5M87.7 200.5l-.9 .1M87.7 200.1v.4M87.8 201l.6 .7 1 .3M87.8 201h4.3M89.4 200l-1.7 .1M89.4 200h3.7v1.7M89.4 202h8.3"/>
<path d="M92.1 201l.1 .9M92.2 200.2l-.1 .8M92.2 201v.9M92.2 200.2v.8M92.2 200.2h.9M92.2 201.9h.9M93.1 201.7v.3M93.1 201.7h4.6M93.6 210.8l-1.1 2.8M97.7 201.7l.1 .6M97.7 201.9h4M97.8 202.3h3.8"/>
<path d="M101.7 201.9v.3M101.7 202.2l.2 2.3M101.7 202.2l-.1 .1M101.7 204.1h4M101.9 204.5h3.7M105 207.6h2.2M105.2 208.5l.9 1.4M105.7 204.5h76.1M105.7 200.2h77M105.7 204.3l-.1 .2M106.1 207.6v2.3M106.9 208.5l-.8 1.4"/>
<path d="M114 201.9l.2 1.8M114.2 203.7l.1 .6-.2 .1zM114.2 203.7l.5 6.7h-24.2M180.8 202l2 6.4M181 202a.9 .9 0 0 0-1.1 1.1 .9 .9 0 0 0 1.5 .3M181.2 201.9l2 6.4M190.8 202l2 6.4M191.2 201.9l2 6.4M191.8 204.5h76M192 205.2h85.1M192.7 200.2h71.3M242.3 203.7l.1 .6h-.3z"/>
<path d="M242.3 203.7l-.1 6.7h22.6M242.3 201.9v1.8M242.3 202.8h31.6M246.1 210.8l-1.2 2.8M255.7 207.6h2.2M255.9 208.5l.9 1.4M256.8 207.6v2.3M257.6 208.5l-.8 1.4M264 204.3h3.8M267.8 204.3v.2M267.8 204.3h.2M268 204.3l-.2 .2"/>
<path d="M271.7 202.2h.3l-.1 .6zM275 204.6h.2l-.1 .6zM4 245.2h123v47.8M4 253.7h123M4 259.4h123M52.4 245.2v47.8M83.5 253.7v5.7M104.7 253.7v5.7M216 253h200M216 248h65M216 258h65M228.6 243v15"/>
<path d="M255.2 243v15M281 243v50M296 243v30M346 243v30M361 243v30M381 253v20M392 253v20M416 243h-200v50M4 265h123M4 270.6h123M4 276.2h123M84.9 279.3h1.3"/>
<path d="M85.5 278.6v1.3M216 278h65M216 273h200M216 263h165M216 268h65M231 263v15M256 263v15M311 273v20M393.4 260.5l9-2.5v10l-9-2.5zM4 281.8h123M4 287.4h123M83.5 287.4v5.6"/>
<path d="M84.9 280.6h1.3M104.7 287.4v5.6M267.4 287.2h1.2M267.4 286h1.2M268 285.5v1.1"/>
<circle cx="107.6" cy="49.9" r=".95"/>
<circle cx="107.6" cy="59.9" r="1"/>
<circle cx="107.6" cy="59.9" r=".95"/>
<circle cx="107.6" cy="49.9" r="1"/>
<circle cx="114.1" cy="43.6" r=".89"/>
<circle cx="124.6" cy="44.1" r="1.01"/>
<circle cx="124.6" cy="44.1" r=".83"/>
<circle cx="130.9" cy="44.1" r="1.12"/>
<circle cx="130.9" cy="44.1" r="1.16"/>
<circle cx="137.1" cy="44.1" r=".84"/>
<circle cx="137.1" cy="44.1" r=".42"/>
<circle cx="137.1" cy="44.1" r=".99"/>
<circle cx="143.2" cy="44.1" r="1.12"/>
<circle cx="143.2" cy="44.1" r="1.16"/>
<circle cx="149.6" cy="44.1" r="1"/>
<circle cx="149.6" cy="44.1" r=".82"/>
<circle cx="180.7" cy="43.6" r=".9"/>
<circle cx="209" cy="43.6" r=".9"/>
<circle cx="242.3" cy="43.6" r=".9"/>
<circle cx="262.2" cy="49.9" r="1.01"/>
<circle cx="262.2" cy="59.9" r=".94"/>
<circle cx="262.2" cy="49.9" r=".94"/>
<circle cx="262.2" cy="59.9" r=".99"/>
<circle cx="114.1" cy="66.3" r=".9"/>
<circle cx="124.6" cy="65.8" r="1.01"/>
<circle cx="124.6" cy="65.8" r=".83"/>
<circle cx="130.9" cy="65.8" r="1.14"/>
<circle cx="130.9" cy="65.7" r="1.12"/>
<circle cx="137.1" cy="65.8" r=".84"/>
<circle cx="137.1" cy="65.8" r=".42"/>
<circle cx="137.1" cy="65.8" r=".99"/>
<circle cx="143.2" cy="65.8" r="1.12"/>
<circle cx="143.2" cy="65.8" r="1.14"/>
<circle cx="147.5" cy="73.1" r=".99"/>
<circle cx="149.6" cy="65.8" r="1"/>
<circle cx="149.6" cy="65.8" r=".82"/>
<circle cx="209" cy="66.3" r=".91"/>
<circle cx="233.5" cy="69.1" r=".86"/>
<circle cx="233.5" cy="69.1" r=".9"/>
<circle cx="107.4" cy="111.2" r="1.01"/>
<circle cx="107.4" cy="111.2" r=".96"/>
<circle cx="128.7" cy="106" r=".9"/>
<circle cx="128.7" cy="106" r="1"/>
<circle cx="128.7" cy="106" r=".87"/>
<circle cx="132.9" cy="102.8" r=".34"/>
<circle cx="132.9" cy="102.8" r=".91"/>
<circle cx="132.9" cy="102.9" r="1"/>
<circle cx="135.7" cy="102.9" r=".87"/>
<circle cx="135.7" cy="102.9" r=".9"/>
<circle cx="138.4" cy="102.9" r=".87"/>
<circle cx="138.4" cy="102.9" r=".9"/>
<circle cx="146.1" cy="106" r=".87"/>
<circle cx="146.1" cy="106" r="1"/>
<circle cx="146.1" cy="106" r=".91"/>
<circle cx="233.6" cy="106" r=".9"/>
<circle cx="233.6" cy="106" r="1"/>
<circle cx="233.7" cy="106" r=".87"/>
<circle cx="241" cy="106" r=".89"/>
<circle cx="241" cy="106" r=".99"/>
<circle cx="241" cy="106" r=".87"/>
<circle cx="262.3" cy="111.2" r=".99"/>
<circle cx="262.3" cy="111.2" r=".96"/>
<circle cx="334.2" cy="115.5" r="1.32"/>
<circle cx="334.2" cy="115.5" r="1.5"/>
<circle cx="334.2" cy="115.5" r="1.14"/>
<circle cx="334.2" cy="115.5" r="1.17"/>
<circle cx="356.2" cy="115.5" r="1.33"/>
<circle cx="356.2" cy="115.5" r="1.17"/>
<circle cx="356.2" cy="115.5" r="1.13"/>
<circle cx="356.2" cy="115.5" r="1.5"/>
<circle cx="334.2" cy="123" r="1.49"/>
<circle cx="334.2" cy="123" r="1.32"/>
<circle cx="334.2" cy="123" r="1.14"/>
<circle cx="334.2" cy="123" r="1.17"/>
<circle cx="336.2" cy="134.6" r=".99"/>
<circle cx="336.2" cy="134.6" r=".93"/>
<circle cx="337" cy="131.9" r=".96"/>
<circle cx="339.8" cy="131.4" r=".92"/>
<circle cx="350.8" cy="131.1" r=".91"/>
<circle cx="353.5" cy="132" r=".97"/>
<circle cx="354" cy="134.8" r=".92"/>
<circle cx="356.2" cy="123" r="1.33"/>
<circle cx="356.2" cy="123" r="1.13"/>
<circle cx="356.2" cy="123" r="1.49"/>
<circle cx="336.4" cy="145.6" r=".91"/>
<circle cx="337" cy="148.4" r=".97"/>
<circle cx="345.2" cy="140.2" r="8.8"/>
<circle cx="350.6" cy="149" r=".93"/>
<circle cx="353.5" cy="148.4" r=".97"/>
<circle cx="354.2" cy="145.7" r=".93"/>
<circle cx="128.6" cy="177.4" r=".42"/>
<circle cx="136.2" cy="177.4" r=".4"/>
<circle cx="138.6" cy="177.4" r=".41"/>
<circle cx="146.2" cy="177.4" r=".42"/>
<circle cx="233.5" cy="177.4" r=".39"/>
<circle cx="241.2" cy="177.4" r=".42"/>
<circle cx="114.1" cy="180.2" r=".9"/>
<circle cx="114.1" cy="191.5" r=".83"/>
<circle cx="125.7" cy="189.8" r=".98"/>
<circle cx="147.4" cy="191.5" r=".84"/>
<circle cx="147.4" cy="180.2" r=".9"/>
<circle cx="180.7" cy="180.2" r=".91"/>
<circle cx="209" cy="180.2" r=".91"/>
<circle cx="242" cy="191.5" r="2.42"/>
<circle cx="242.3" cy="180.2" r=".91"/>
<circle cx="93" cy="212.2" r=".99"/>
<circle cx="114.1" cy="202.8" r=".9"/>
<circle cx="147.4" cy="202.8" r=".9"/>
<circle cx="209" cy="202.8" r=".91"/>
<circle cx="242.3" cy="202.8" r=".91"/>
<circle cx="245.5" cy="212.2" r="1"/>
</g>
<path d="M412.4 262.3a2.5 2.5 0 0 0-4.1-1.1 2.5 2.5 0 0 0 1 4.2 2.5 2.5 0 0 0 3.2-2.9l-.1-.2" fill="none" stroke="#000" stroke-width=".3" stroke-dasharray="30.5 1.3 1.3 1.3" stroke-dashoffset="24.5" stroke-linecap="butt"/>
<path d="M414.8 261.5a5 5 0 0 0-8.3-2 5 5 0 0 0 2.2 8.3 5 5 0 0 0 6.2-6l-.1-.3" fill="none" stroke="#000" stroke-width=".3" stroke-dasharray="30.5 1.3 1.3 1.3" stroke-dashoffset="16.7" stroke-linecap="butt"/>
<g fill="none" stroke="#000" stroke-width=".3" stroke-dasharray="6.3 1.3 1.3 1.3 5.1">
<path d="M183 38.1l2 6.4M193 38.1l2 6.4M185 44.5l-4 4M195 44.5l-4 4M181 65.3l2 6.5M185 61.3l-4 4M191 65.3l2 6.5M195 61.3l-4 4M183 101.2l2 4.9M185 106.1l-4 4M185 119.9l-4 4M193 101.2l2 4.9"/>
<path d="M195 106.1l-4 4M195 119.9l-4 4M181 123.9l2 4.9M191 123.9l2 4.9M183 174.6l2 6.5M193 174.6l2 6.5M185 181.1l-4 4M185 197.9l-4 4M195 181.1l-4 4M195 197.9l-4 4M181 201.9l2 6.4M191 201.9l2 6.4"/>
</g>
<path d="M181 48.5l4 12.8M191 48.5l4 12.8M181 185.1l4 12.8M191 185.1l4 12.8" fill="none" stroke="#000" stroke-width=".3" stroke-dasharray="6.3 1.3 1.3 1.3 5.1" stroke-dashoffset="4.1"/>
<path d="M181 110.1l4 9.8M191 110.1l4 9.8" fill="none" stroke="#000" stroke-width=".3" stroke-dasharray="6.3 1.3 1.3 1.3 5.1" stroke-dashoffset="5.5"/>
<path d="M345.2 125.6v-12.7M403.4 263l12.6-.1" fill="none" stroke="#000" stroke-width=".3" stroke-dasharray="30.5 1.3 1.3 1.3" stroke-dashoffset="26.1"/>
<path d="M241.5 191.5h-.8M242.3 192.3v.9M242.3 190.7v-.9M243.2 191.5h.8" fill="none" stroke="#000" stroke-width=".3" stroke-dasharray="30.5 1.3 1.3 1.3"/>
<path d="M410 255.7v14.9" fill="none" stroke="#000" stroke-width=".3" stroke-dasharray="30.5 1.3 1.3 1.3" stroke-dashoffset="25"/>
<path d="M216 248v5" fill="none" stroke="#000" stroke-width=".3" stroke-dasharray="30.5 1.3 1.3 1.3" stroke-dashoffset="29.9"/>
<path d="M111.2 65.8v-21.7M137.1 65.8v-21.7M232 65.8v-21.7M257.8 65.8v-21.7" fill="none" stroke="#f00" stroke-width=".3" stroke-dasharray="30.5 1.3 1.3 1.3" stroke-dashoffset="21.6"/>
<g fill="#000">
<path d="M331 123.9l.6 .1-.6 .2z"/>
<path d="M136.5 31.1l.6 .2-.6 .1zM86.1 31.3l.6-.2v.3zM267.4 35.3l.6 .1-.6 .2zM257.8 35.4l.6-.1v.3zM231.4 31.1l.6 .2-.6 .1zM137.1 31.3l.6-.2v.3zM267.4 172.7l.6 .2-.6 .1zM242.3 172.9l.6-.2v.3zM344.1 181.6l.6 .2-.6 .2zM342.7 181.8l.6-.2v.4z"/>
<path d="M156.9 44.1l.2 .6h-.3zM156.8 65.2h.3l-.2 .6z"/>
<path d="M86.1 96.6l.6-.1v.3zM267.4 96.5l.6 .1-.6 .2zM124.6 39.1l.6-.2v.3zM149 38.9l.6 .2-.6 .1zM114.6 35.4l.6-.1v.3zM159 35.3l.6 .1-.6 .2zM124.6 66.6l-.2 .6h.3zM137.1 66.6l-.2 .6h.3zM86.1 35.4l.6-.1v.3zM110.6 35.3l.6 .1-.6 .2zM114.2 203.7l-.1 .7 .2-.1zM242.3 203.7l-.2 .6h.3zM114.9 191.5l.6 .2v-.4zM86.1 172.9l.6-.2v.3zM113.5 172.7l.6 .2-.6 .1z"/>
<path d="M331.8 94.8l.6-.1v.3zM358.1 94.7l.6 .1-.6 .2z"/>
<path d="M83.2 101l.2 .6h-.4zM83 149.8h.4l-.2 .6z"/>
<path d="M345.2 128.1l.6-.2v.3zM358.3 127.9l.6 .2-.6 .1z"/>
<path d="M344.6 127.9l.6 .2-.6 .1zM331.6 128.1l.6-.2v.3z"/>
<path d="M368.7 125.1h.3l-.1 .6zM368.9 99.7l.1 .6h-.3z"/>
<path d="M114.1 172.9l.6-.2v.3zM146.8 172.7l.6 .2-.6 .1z"/>
<path d="M147.4 172.9l.6-.2v.3zM208.4 172.7l.6 .2-.6 .1z"/>
<path d="M209 172.9l.6-.2v.3zM241.7 172.7l.6 .2-.6 .1z"/>
<path d="M271.9 180.2l.1 .6h-.3zM271.7 202.2h.3l-.1 .6zM275.1 177.8l.1 .6h-.2zM275 204.6h.2l-.1 .6z"/>
<path d="M338.7 183.4l.2 .6h-.3zM338.6 187.8h.3l-.2 .6z"/>
</g>
<g font-size="6.3">
<text x="282.1" y="250.3">名称</text>
<text x="347.1" y="250.3">图号</text>
<text x="282.1" y="260.3">材质</text>
<text x="347.1" y="260.3">质量</text>
<text x="383.3" y="262.1">视</text>
<text x="383.3" y="269.9">图</text>
<text x="282.1" y="270.3">版次</text>
<text x="347.1" y="270.3">比例</text>
</g>
<g font-size="4.2">
<text x="4.8" y="237.6">注意：1.行走平行度（正面+侧面），450行程内，≤±0.03mm，1000行程内，≤±0.05mm。</text>
<text x="12.2" y="243.3">2.本体形变，450行程内，≤±0.03mm，1000行程内，≤±0.05mm。</text>
<text x="18.6" y="251.3">型号/规格</text>
<text x="70.6" y="251.3">GTH8-900-BM-M20-C4</text>
<text x="301.9" y="249.5">GTH8-900-BM-M20-C4</text>
<text x="14.4" y="258.3">螺杆型号/规格</text>
<text x="19.7" y="263.9">有效行程</text>
<text x="63.7" y="258.3">1605</text>
<text x="86.5" y="263.9">900</text>
<text x="89.9" y="258.3">1610</text>
<text x="111.7" y="258.3">1620</text>
<text x="19.7" y="269.5">精度等级</text>
<text x="87.6" y="269.5">C7</text>
<text x="259" y="267">2022/9/23</text>
<text x="19.7" y="275.2">马达容量</text>
<text x="70.6" y="275.2">200/400W（无刹车）</text>
<text x="15.4" y="280.8">重复定位精度</text>
<text x="86.7" y="280.8">0.02</text>
<text x="9.1" y="286.4">感应开关方式及数量</text>
<text x="72.7" y="286.4">外挂型三只（C4）</text>
<text x="15.5" y="292">建议最快速度</text>
<text x="60.5" y="292">250MM/S</text>
<text x="86.7" y="292">500MM/S</text>
<text x="106.4" y="292">1000MMM/S</text>
</g>
<g font-size="4.1">
<text x="360.9" y="182.7">I</text>
<text x="356.8" y="187.9">1 : 1</text>
<text x="245.5" y="193">I</text>
</g>
<g font-size="3.5">
<text x="93.1" y="32.5">153 滑台原点位置</text>
<text x="186.6" y="32.5">900 有效行程</text>
<text x="49.8" y="36.7">75.50 滑台极限位置 1</text>
<text x="139" y="36.7">135</text>
<text x="139.9" y="40.3">75</text>
<text x="269.8" y="36.7">30.50 滑台极限位置 1</text>
<text x="158.2" y="56.3" transform="rotate(-90 158.2 56.3)">65</text>
<text x="103.5" y="74.4">4 x M6 贯穿</text>
<text x="138.7" y="74.4">2 x</text>
<text x="150.4" y="74.4">5</text>
<text x="158.8" y="74.4">8</text>
<text x="168.8" y="97.9">1161</text>
<text x="340.7" y="96.1">80.80</text>
<text x="370.2" y="115.1" transform="rotate(-90 370.2 115.1)">78</text>
<text x="316.3" y="123.4">基准面</text>
<text x="84.5" y="128.3" transform="rotate(-90 84.5 128.3)">148</text>
<text x="320.6" y="129.3">40.70</text>
<text x="362.7" y="129.3">41</text>
<text x="97.2" y="174.1">84</text>
<text x="125.3" y="174.1">100</text>
<text x="162.3" y="174.1">800</text>
<text x="221.5" y="174.1">100</text>
<text x="252.5" y="174.1">77</text>
<text x="347.7" y="183.1">2</text>
<text x="116.9" y="191">2 x</text>
<text x="128.4" y="191">5 H7</text>
<text x="142.3" y="191">4</text>
<text x="273.1" y="192.8" transform="rotate(-90 273.1 192.8)">68</text>
<text x="276.4" y="192.8" transform="rotate(-90 276.4 192.8)">82</text>
<text x="338.3" y="201" transform="rotate(-90 338.3 201)">+0.012</text>
<text x="341.8" y="199.2" transform="rotate(-90 341.8 199.2)">0</text>
<text x="90.5" y="209.9">18 x M6</text>
<text x="108.9" y="209.9">15</text>
<text x="244.7" y="209.9">4 x M6</text>
<text x="259.6" y="209.9">15</text>
<text x="341.8" y="204.5" transform="rotate(-90 341.8 204.5)">5</text>
<text x="95.8" y="213.5">5.40 贯穿</text>
<text x="248.2" y="213.5">5.40 贯穿</text>
<text x="221.4" y="246.8">1</text>
<text x="221.4" y="251.8">2</text>
<text x="218.8" y="256.8">序号</text>
<text x="232.2" y="256.8">修 订 版 次</text>
<text x="257.5" y="256.8">设计变更编号</text>
<text x="228.2" y="261.8">设</text>
<text x="240.1" y="261.8">计</text>
<text x="252" y="261.8">变</text>
<text x="263.9" y="261.8">更</text>
<text x="219.1" y="266.7">设 计</text>
<text x="368.3" y="269.3">1:3</text>
<text x="219.1" y="271.7">校 核</text>
<text x="219.1" y="276.7">批 准</text>
<text x="222.9" y="282.7">技术要求：</text>
<text x="231.8" y="287.3">1、未标注公差全部 0.1</text>
<text x="231.7" y="291.8">2、未标注倒角全部C0.3</text>
</g>
</svg>
